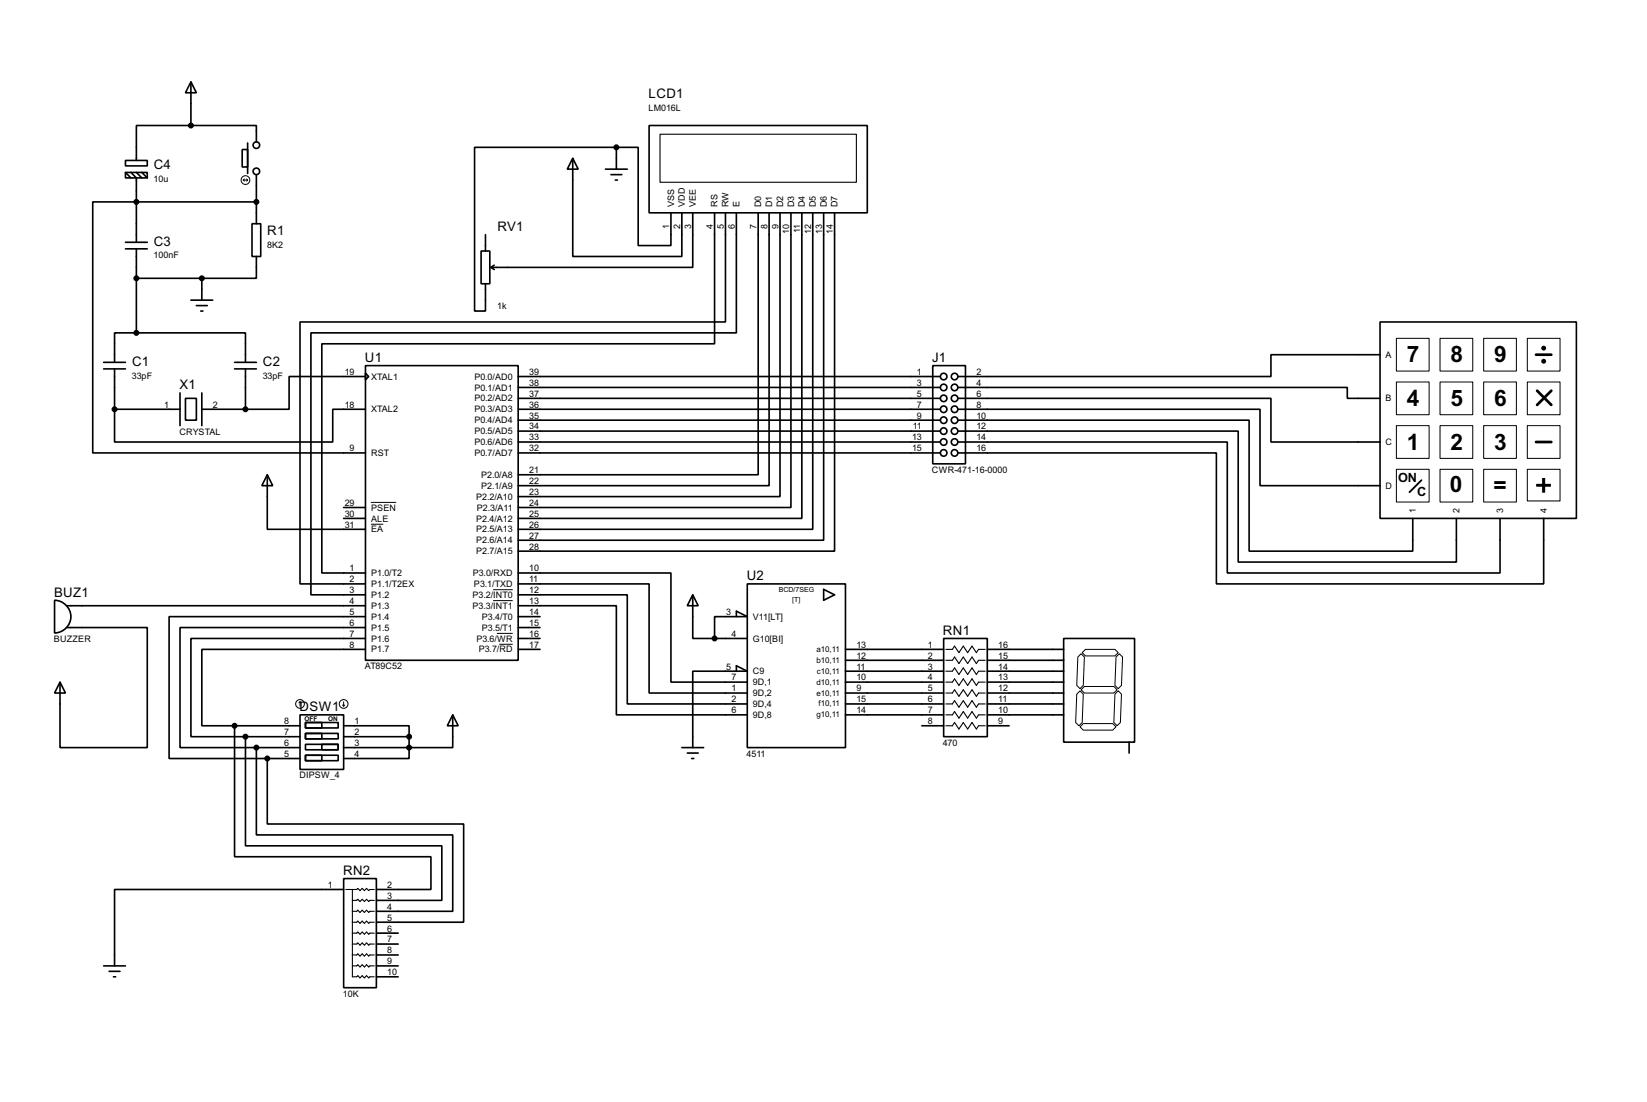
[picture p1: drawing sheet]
<svg xmlns="http://www.w3.org/2000/svg" width="383mm" height="256mm" viewBox="0 0 383 256" stroke-linecap="round" stroke-linejoin="round" font-family="sans-serif">
<g fill="none" stroke="#000" stroke-width=".38">
<path d="M44.4 19l1.3 2.6h-2.5zM44.4 19v10.2M29.2 37.3h5.1v1.3h-5.1zM44.4 29.2h-12.7v8.1M44.4 29.2h15.3v3.8M56.4 34.8h1.3v4.1h-1.3zM57.7 33.3v7.1M133.3 36.8l1.3 2.6h-2.5zM133.3 36.8v22.9h25.4v-10.2M141 39.4h5M143.5 34.3h5.1v22.8h7.6v-7.6M143.5 34.3h-33v38.1h2.5v-6.4"/>
<path d="M143.5 34.3v5.1M151.1 29.2h50.8v20.3h-50.8zM29.2 40.1h5.1v1.3h-5.1zM29.2 56.4h5.1M29.2 57.9h5.1M29.2 40.1l1.3 1.3M30.5 40.1l1.2 1.3v15M31.7 57.9v19.6M31.7 40.1l1.3 1.3M33 40.1l1.3 1.3M58.7 52.1h2v7.6h-2zM59.7 59.7v5.1h-12.7"/>
<path d="M59.7 47h-38.1v58.4h63.5M59.7 40.6v11.5M112 58.4h2v7.6h-2zM113 54.6v3.8M142.2 40.6h2.6M143.3 41.9h.5M161.3 49.5v12.7h-47M166.4 49.5v30.5h-91.5v53.3h10.2M168.9 49.5v25.4h-99.1v61h15.3M171.4 49.5v28h-99v60.9h12.7M176.5 49.5v61h-55.9M179.1 49.5v63.5h-58.5"/>
<path d="M181.6 49.5v66.1h-61M184.1 49.5v68.6h-63.5M186.7 49.5v71.1h-66.1M189.2 49.5v73.7h-68.6M191.8 49.5v76.2h-71.2M194.3 49.5v78.8h-73.7M31.7 77.5h-5v6.8M31.7 77.5h25.4v6.8M31.7 64.8h15.3M44.4 69.8h5.1M45.7 71.1h2.6M46.7 72.4h.5"/>
<path d="M47 64.8v5M114.3 62.2l.8 .5M115.1 61.7l-.8 .5M321.3 74.9h45.7v45.7h-45.7zM24.1 84.3h5.1M24.1 85.9h5.1M26.7 95.2v7.7h50.8v-7.7h7.6M26.7 95.2h15.2M26.7 85.9v9.3M41.9 91.4v7.7M43.2 92.7h2.5v5.1h-2.5zM47 95.2h10.1"/>
<path d="M47 91.4v7.7M54.6 84.3h5.1M54.6 85.9h5.1M57.1 85.9v9.3M85.1 85.1h35.5v68.6h-35.5zM85.1 86.9l.8 .7-.8 .8zM85.1 87.6h-17.8v7.6h-10.2M120.6 95.2h98.3M120.6 87.6h98.3M120.6 90.2h98.3M120.6 92.7h98.3M120.6 97.8h98.3"/>
<path d="M217.2 85.1h7.6v22.8h-7.6zM223 97.8h67.8v30.5h38.1v-7.7M223 95.2h70.4v17.8h27.9M223 92.7h72.9v10.2h25.4M223 90.2h90.7v2.5h7.6M321.3 82.5h-25.4v5.1h-72.9M62.2 110.5l1.3 2.5h-2.5zM62.2 110.5v12.7h22.9M80 118.1h5.1M120.6 100.3h98.3M120.6 102.9h98.3M120.6 105.4h98.3"/>
<path d="M223 105.4h60.2v30.5h76.2v-15.3M223 102.9h62.7v30.4h63.5v-12.7M223 100.3h65.3v30.5h50.8v-10.2M12.7 139.7a3.8 3.8 0 0 1 3.8 3.8 3.8 3.8 0 0 1-3.8 3.8zM80 120.6h5.1M120.6 138.4h25.4v25.4h28M120.6 133.3h35.6v25.4h17.8M120.6 135.9h30.5v25.4h22.9M161.3 138.4l1.3 2.6h-2.6zM161.3 138.4v10.2h5.1M174 135.9h22.8v38.1h-22.8zM191.8 137.2l2.5 1.2-2.5 1.3z"/>
<path d="M14 158.7l1.2 2.6h-2.5zM15.5 146h18.8v28h-20.3v-15.3M15.5 141h69.6M85.1 151.1h-38.1v17.8h7.6M85.1 148.6h-40.7v22.8h12.7M85.1 146h-43.2v28h17.8M85.1 143.5h-45.7v33h22.8M120.6 141h22.9v25.4h30.5M120.6 151.1h5.1M120.6 148.6h5.1M120.6 143.5h5.1M120.6 146h5.1"/>
<path d="M166.4 148.6h7.6M171.4 156.2v-1.3l2.6 1.3h-12.7v17.8M171.4 143.5v-1.3l2.6 1.3h-7.6v5.1M196.8 151.1h22.9M196.8 153.7h22.9M196.8 156.2h22.9M196.8 158.7h22.9M219.7 148.6h10.2v22.8h-10.2zM229.9 151.1h17.7M229.9 153.7h17.7M229.9 156.2h17.7M229.9 158.7h17.7"/>
<path d="M247.6 148.6h16.6v24.1h-16.6zM54.6 168.9v30.5h45.7v7.6h-12.7M54.6 168.9h15.2M57.1 171.4v25.4h45.8v12.7h-15.3M57.1 171.4h12.7M59.7 174v20.3h45.7v17.8h-17.8M59.7 174h10.1M62.2 176.5v15.3h45.7v22.8h-20.3M62.2 176.5h7.6M69.8 166.4h10.2v12.7h-10.2zM71.1 168.1h7.6v1.3h-7.6zM71.1 168.1h3.8v1.3h-3.8z"/>
<path d="M71.1 170.7h7.6v1.3h-7.6zM71.1 170.7h3.8v1.3h-3.8zM71.1 173.2h7.6v1.3h-7.6zM71.1 175.8h7.6v1.2h-7.6zM71.1 175.8h3.8v1.2h-3.8zM74.9 173.2h3.8v1.3h-3.8zM80 168.9h15.2v2.5M80 171.4h15.2M80 174h15.2M95.2 174v2.5h-15.2M95.2 171.4v2.6M105.4 166.4l1.3 2.5h-2.6z"/>
<path d="M105.4 166.4v7.6h-10.2M158.7 174h5.1M160 175.3h2.6M161 176.5h.5M196.8 161.3h22.9M196.8 163.8h22.9M196.8 166.4h22.9M214.6 168.9h5.1M229.9 161.3h17.7M229.9 163.8h17.7M229.9 166.4h17.7M229.9 168.9h5"/>
<path d="M262.9 172.7v2.6M80 204.5h7.6v25.4h-7.6zM80 207h-53.3v17.8M87.6 217.2h5.1M87.6 219.7h5.1M24.1 224.8h5.1M25.4 226.1h2.5M26.4 227.3h.5M87.6 224.8h5.1M87.6 227.3h5.1M87.6 222.2h5.1"/>
<circle cx="59.7" cy="39.9" r=".76"/>
<circle cx="59.7" cy="33.8" r=".76"/>
<circle cx="219.7" cy="90.2" r=".76"/>
<circle cx="219.7" cy="97.8" r=".76"/>
<circle cx="219.7" cy="87.6" r=".76"/>
<circle cx="219.7" cy="92.7" r=".76"/>
<circle cx="219.7" cy="95.3" r=".76"/>
<circle cx="222.2" cy="92.7" r=".76"/>
<circle cx="222.2" cy="87.6" r=".76"/>
<circle cx="222.2" cy="95.3" r=".76"/>
<circle cx="222.2" cy="97.8" r=".76"/>
<circle cx="222.2" cy="90.2" r=".76"/>
<circle cx="219.7" cy="100.3" r=".76"/>
<circle cx="219.7" cy="102.9" r=".76"/>
<circle cx="219.7" cy="105.4" r=".76"/>
<circle cx="222.2" cy="100.3" r=".76"/>
<circle cx="222.2" cy="102.9" r=".76"/>
<circle cx="222.2" cy="105.4" r=".76"/>
</g>
<g fill="none" stroke="#000" stroke-width=".23">
<path d="M56.6 41.9h1.1M56.6 41.9l.3 .3M56.9 41.7l-.3 .2M57.4 41.7l.3 .2M57.7 41.9l-.3 .3M325.1 78.7h7.6v7.7h-7.6zM335.3 78.7h7.6v7.7h-7.6zM345.4 78.7h7.7v7.7h-7.7zM355.6 78.7h7.6v7.7h-7.6zM325.1 88.9h7.6v7.6h-7.6zM325.1 99.1h7.6v7.6h-7.6zM335.3 88.9h7.6v7.6h-7.6z"/>
<path d="M335.3 99.1h7.6v7.6h-7.6zM345.4 88.9h7.7v7.6h-7.7zM345.4 99.1h7.7v7.6h-7.7zM355.6 88.9h7.6v7.6h-7.6zM355.6 99.1h7.6v7.6h-7.6zM86.4 116.9h5.8M325.1 109.2h7.6v7.6h-7.6zM335.3 109.2h7.6v7.6h-7.6zM345.4 109.2h7.7v7.6h-7.7zM355.6 109.2h7.6v7.4h-7.6zM86.4 122h2.8M114.8 137.2h4.6"/>
<path d="M114.8 139.8h4.6M115.7 147.4h3.7M116.2 149.9h3.2M251 152.9l.7-.8 .8 .8-.3 6.6-.7 .8-.8-.8zM252 151.9l.7-.8h6.9l.7 .8-.7 .8h-6.9zM259.8 152.9l.8-.8 .8 .8-.3 6.6-.8 .8-.7-.8zM69.8 163.3l-.2 .3M69.8 163.3l.3 .3M69.8 163.3v1M79.8 164.1l.2 .2M80 163.3v1M80.3 164.1l-.3 .2"/>
<path d="M250.7 161.5l.8-.7 .7 .7-.2 6.6-.8 .8-.8-.8zM251.5 169.2l.7-.8h6.9l.7 .8-.7 .7h-6.9zM251.7 160.5l.8-.7h6.8l.8 .7-.8 .8h-6.8zM259.6 161.5l.7-.7 .8 .7-.2 6.6-.8 .8-.8-.8z"/>
<circle cx="57.1" cy="41.9" r="1.02"/>
<circle cx="69.8" cy="163.8" r="1.02"/>
<circle cx="80" cy="163.8" r="1.02"/>
</g>
<g fill="none" stroke="#000" stroke-width=".25">
<path d="M153.7 31.2h45.7v11.2h-45.7zM220.2 151.1h1.5l.5-.7 1.1 1.5 1-1.5 1 1.5 1-1.5 1 1.5 .5-.8h1.6M220.2 153.7h1.5l.5-.8 1.1 1.5 1-1.5 1 1.5 1-1.5 1 1.5 .5-.7h1.6M220.2 156.2h1.5l.5-.8 1.1 1.6 1-1.6 1 1.6 1-1.6 1 1.6 .5-.8h1.6M220.2 158.7h1.5l.5-.7 1.1 1.5 1-1.5 1 1.5 1-1.5 1 1.5 .5-.8h1.6M220.2 161.3h1.5l.5-.8 1.1 1.6 1-1.6 1 1.6 1-1.6 1 1.6 .5-.8h1.6M220.2 163.8h1.5l.5-.7 1.1 1.5 1-1.5 1 1.5 1-1.5 1 1.5 .5-.8h1.6M220.2 166.4h1.5l.5-.8 1.1 1.5 1-1.5 1 1.5 1-1.5 1 1.5 .5-.7h1.6M220.2 168.9h1.5l.5-.8 1.1 1.6 1-1.6 1 1.6 1-1.6 1 1.6 .5-.8h1.6M80.5 207h2.6l.2-.2 .5 .5 .5-.5 .5 .5 .5-.5 .6 .5 .2-.3h1M82 209.5h1.1l.2-.2 .5 .5 .5-.5 .5 .5 .5-.5 .6 .5 .2-.3h1M82 212.1h1.1l.2-.3 .5 .5 .5-.5 .5 .5 .5-.5 .6 .5 .2-.2h1"/>
<path d="M82 214.6h1.1l.2-.2 .5 .5 .5-.5 .5 .5 .5-.5 .6 .5 .2-.3h1M82 217.2h1.1l.2-.3 .5 .5 .5-.5 .5 .5 .5-.5 .6 .5 .2-.2h1M82 219.7h1.1l.2-.2 .5 .5 .5-.5 .5 .5 .5-.5 .6 .5 .2-.3h1M82 207v20.3h1.1l.2-.2 .5 .5 .5-.5 .5 .5 .5-.5 .6 .5 .2-.3h1M82 222.2h1.1l.2-.2 .5 .5 .5-.5 .5 .5 .5-.5 .6 .5 .2-.3h1M82 224.8h1.1l.2-.3 .5 .5 .5-.5 .5 .5 .5-.5 .6 .5 .2-.2h1"/>
</g>
<g fill="#000" stroke="#000" stroke-width=".38">
<circle cx="44.4" cy="29.2" r=".51"/>
<circle cx="143.5" cy="34.3" r=".51"/>
<circle cx="31.7" cy="47" r=".51"/>
<circle cx="59.7" cy="47" r=".51"/>
<circle cx="31.7" cy="77.5" r=".51"/>
<circle cx="31.7" cy="64.8" r=".51"/>
<circle cx="47" cy="64.8" r=".51"/>
<circle cx="26.7" cy="95.2" r=".51"/>
<circle cx="57.1" cy="95.2" r=".51"/>
<circle cx="166.4" cy="148.6" r=".51"/>
<circle cx="54.6" cy="168.9" r=".51"/>
<circle cx="57.1" cy="171.4" r=".51"/>
<circle cx="59.7" cy="174" r=".51"/>
<circle cx="62.2" cy="176.5" r=".51"/>
<circle cx="95.2" cy="171.4" r=".51"/>
<circle cx="95.2" cy="174" r=".51"/>
</g>
<g fill="none" stroke="#000" stroke-width=".63">
<path d="M357.6 82.5h3.6M357.9 90.9l3.3 3.3M361.2 90.9l-3.3 3.3M357.6 102.9h3.6"/>
<circle cx="359.4" cy="84.1" r=".25"/>
<circle cx="359.4" cy="81" r=".25"/>
</g>
<path d="M331 111.8l-2.8 2.8" fill="none" stroke="#000" stroke-width=".42"/>
<text font-size="8" x="357.3" y="115.4">+</text>
<g font-size="5.9">
<text x="327.5" y="84.3">7</text>
<text x="337.7" y="84.3">8</text>
<text x="347.9" y="84.3">9</text>
<text x="327.5" y="94.5">4</text>
<text x="337.7" y="94.5">5</text>
<text x="347.9" y="94.5">6</text>
<text x="327.5" y="104.6">1</text>
<text x="337.7" y="104.6">2</text>
<text x="347.9" y="104.6">3</text>
<text x="337.6" y="114.5">0</text>
<text x="347.8" y="114.8">=</text>
</g>
<g font-size="3.4">
<text x="151" y="22.9">LCD1</text>
<text x="35.8" y="39.4">C4</text>
<text x="115.8" y="53.8">RV1</text>
<text x="35.8" y="57.2">C3</text>
<text x="62.2" y="54.7">R1</text>
<text x="30.7" y="85.1">C1</text>
<text x="61.2" y="85.1">C2</text>
<text x="85" y="84.3">U1</text>
<text x="217" y="84.3">J1</text>
<text x="41.8" y="90.6">X1</text>
<text x="173.9" y="135">U2</text>
<text x="12.6" y="138.9">BUZ1</text>
<text x="219.6" y="147.7">RN1</text>
<text x="69.7" y="165.5">DSW1</text>
<text x="79.9" y="203.6">RN2</text>
</g>
<g font-size="3.3">
<text x="325.5" y="112.2">ON</text>
<text x="330" y="115.5">C</text>
</g>
<g font-size="2.3">
<text x="151" y="25.9">LM016L</text>
<text x="35.8" y="42.4">10u</text>
<text x="155.8" y="53.2" transform="rotate(-90 155.8 53.2)">1</text>
<text x="156.9" y="48.2" transform="rotate(-90 156.9 48.2)">VSS</text>
<text x="158.4" y="53.2" transform="rotate(-90 158.4 53.2)">2</text>
<text x="159.5" y="48.2" transform="rotate(-90 159.5 48.2)">VDD</text>
<text x="160.9" y="53.2" transform="rotate(-90 160.9 53.2)">3</text>
<text x="162" y="48.2" transform="rotate(-90 162 48.2)">VEE</text>
<text x="166" y="53.2" transform="rotate(-90 166 53.2)">4</text>
<text x="167.1" y="48.2" transform="rotate(-90 167.1 48.2)">RS</text>
<text x="168.5" y="53.2" transform="rotate(-90 168.5 53.2)">5</text>
<text x="169.6" y="48.2" transform="rotate(-90 169.6 48.2)">RW</text>
<text x="171.1" y="53.2" transform="rotate(-90 171.1 53.2)">6</text>
<text x="172.2" y="48.2" transform="rotate(-90 172.2 48.2)">E</text>
<text x="176.1" y="53.2" transform="rotate(-90 176.1 53.2)">7</text>
<text x="177.2" y="48.2" transform="rotate(-90 177.2 48.2)">D0</text>
<text x="178.7" y="53.2" transform="rotate(-90 178.7 53.2)">8</text>
<text x="179.8" y="48.2" transform="rotate(-90 179.8 48.2)">D1</text>
<text x="181.2" y="53.2" transform="rotate(-90 181.2 53.2)">9</text>
<text x="182.3" y="48.2" transform="rotate(-90 182.3 48.2)">D2</text>
<text x="184.9" y="48.2" transform="rotate(-90 184.9 48.2)">D3</text>
<text x="187.4" y="48.2" transform="rotate(-90 187.4 48.2)">D4</text>
<text x="189.9" y="48.2" transform="rotate(-90 189.9 48.2)">D5</text>
<text x="192.5" y="48.2" transform="rotate(-90 192.5 48.2)">D6</text>
<text x="195" y="48.2" transform="rotate(-90 195 48.2)">D7</text>
<text x="62.2" y="57.6">8K2</text>
<text x="183.8" y="54.4" transform="rotate(-90 183.8 54.4)">10</text>
<text x="186.3" y="54.2" transform="rotate(-90 186.3 54.2)">11</text>
<text x="188.8" y="54.4" transform="rotate(-90 188.8 54.4)">12</text>
<text x="191.4" y="54.4" transform="rotate(-90 191.4 54.4)">13</text>
<text x="193.9" y="54.4" transform="rotate(-90 193.9 54.4)">14</text>
<text x="35.8" y="60.2">100nF</text>
<text x="115.8" y="72">1k</text>
<text x="322.6" y="83.3">A</text>
<text x="30.7" y="88.1">33pF</text>
<text x="61.2" y="88.1">33pF</text>
<text x="80.3" y="87.2">19</text>
<text x="86.4" y="88.3">XTAL1</text>
<text x="110.4" y="88.3">P0.0/AD0</text>
<text x="123.2" y="87.2">39</text>
<text x="123.2" y="89.8">38</text>
<text x="213.5" y="87.2">1</text>
<text x="213.5" y="89.8">3</text>
<text x="227.3" y="87.2">2</text>
<text x="227.3" y="89.8">4</text>
<text x="38.2" y="94.9">1</text>
<text x="49.5" y="94.9">2</text>
<text x="80.3" y="94.9">18</text>
<text x="86.4" y="96">XTAL2</text>
<text x="110.4" y="90.9">P0.1/AD1</text>
<text x="110.4" y="93.4">P0.2/AD2</text>
<text x="110.4" y="96">P0.3/AD3</text>
<text x="123.2" y="92.3">37</text>
<text x="123.2" y="94.9">36</text>
<text x="213.5" y="92.3">5</text>
<text x="213.5" y="94.9">7</text>
<text x="227.3" y="92.3">6</text>
<text x="227.3" y="94.9">8</text>
<text x="322.6" y="93.4">B</text>
<text x="41.8" y="101.2">CRYSTAL</text>
<text x="110.4" y="98.5">P0.4/AD4</text>
<text x="110.4" y="101">P0.5/AD5</text>
<text x="123.2" y="97.4">35</text>
<text x="123.2" y="99.9">34</text>
<text x="212.5" y="99.9">11</text>
<text x="213.5" y="97.4">9</text>
<text x="227.3" y="97.4">10</text>
<text x="227.3" y="99.9">12</text>
<text x="81.4" y="105">9</text>
<text x="86.4" y="106.1">RST</text>
<text x="110.4" y="103.6">P0.6/AD6</text>
<text x="110.4" y="106.1">P0.7/AD7</text>
<text x="123.2" y="102.5">33</text>
<text x="123.2" y="105">32</text>
<text x="212.3" y="102.5">13</text>
<text x="212.3" y="105">15</text>
<text x="227.3" y="102.5">14</text>
<text x="227.3" y="105">16</text>
<text x="322.6" y="103.6">C</text>
<text x="112" y="111.2">P2.0/A8</text>
<text x="112" y="113.7">P2.1/A9</text>
<text x="123.2" y="110.1">21</text>
<text x="123.2" y="112.6">22</text>
<text x="217" y="110.1">CWR-471-16-0000</text>
<text x="322.6" y="113.7">D</text>
<text x="80.3" y="117.7">29</text>
<text x="86.4" y="118.8">PSEN</text>
<text x="110.9" y="116.3">P2.2/A10</text>
<text x="111" y="118.8">P2.3/A11</text>
<text x="123.2" y="115.2">23</text>
<text x="123.2" y="117.7">24</text>
<text x="329.6" y="119.4" transform="rotate(-90 329.6 119.4)">1</text>
<text x="339.8" y="119.4" transform="rotate(-90 339.8 119.4)">2</text>
<text x="350" y="119.4" transform="rotate(-90 350 119.4)">3</text>
<text x="360.1" y="119.4" transform="rotate(-90 360.1 119.4)">4</text>
<text x="80.3" y="120.3">30</text>
<text x="80.3" y="122.8">31</text>
<text x="86.4" y="121.4">ALE</text>
<text x="86.4" y="123.9">EA</text>
<text x="110.9" y="121.4">P2.4/A12</text>
<text x="110.9" y="123.9">P2.5/A13</text>
<text x="123.2" y="120.3">25</text>
<text x="123.2" y="122.8">26</text>
<text x="123.2" y="125.3">27</text>
<text x="110.9" y="129">P2.7/A15</text>
<text x="110.9" y="126.4">P2.6/A14</text>
<text x="123.2" y="127.9">28</text>
<text x="81.4" y="133">1</text>
<text x="81.4" y="135.5">2</text>
<text x="86.4" y="134.1">P1.0/T2</text>
<text x="86.4" y="136.6">P1.1/T2EX</text>
<text x="110.1" y="134.1">P3.0/RXD</text>
<text x="110.4" y="136.6">P3.1/TXD</text>
<text x="123.2" y="133">10</text>
<text x="123.2" y="135.5">11</text>
<text x="81.4" y="138">3</text>
<text x="81.4" y="140.6">4</text>
<text x="81.4" y="143.1">5</text>
<text x="86.4" y="139.1">P1.2</text>
<text x="86.4" y="141.7">P1.3</text>
<text x="110" y="139.1">P3.2/INT0</text>
<text x="110" y="141.7">P3.3/INT1</text>
<text x="123.2" y="138">12</text>
<text x="123.2" y="140.6">13</text>
<text x="123.2" y="143.1">14</text>
<text x="169" y="143.1">3</text>
<text x="12.6" y="149.4">BUZZER</text>
<text x="81.4" y="145.7">6</text>
<text x="81.4" y="148.2">7</text>
<text x="86.4" y="144.2">P1.4</text>
<text x="86.4" y="146.8">P1.5</text>
<text x="86.4" y="149.3">P1.6</text>
<text x="110.9" y="149.3">P3.6/WR</text>
<text x="112.2" y="144.2">P3.4/T0</text>
<text x="112.2" y="146.8">P3.5/T1</text>
<text x="123.2" y="148.2">16</text>
<text x="123.2" y="145.7">15</text>
<text x="170.3" y="148.2">4</text>
<text x="175.3" y="144.2">V11[LT]</text>
<text x="175.3" y="149.3">G10[BI]</text>
<text x="81.4" y="150.7">8</text>
<text x="85" y="155.7">AT89C52</text>
<text x="86.4" y="151.8">P1.7</text>
<text x="111.5" y="151.8">P3.7/RD</text>
<text x="123.2" y="150.7">17</text>
<text x="169" y="155.8">5</text>
<text x="199.4" y="150.7">13</text>
<text x="199.4" y="153.3">12</text>
<text x="199.4" y="155.8">11</text>
<text x="216" y="150.7">1</text>
<text x="216" y="153.3">2</text>
<text x="216" y="155.8">3</text>
<text x="232.4" y="150.7">16</text>
<text x="232.4" y="153.3">15</text>
<text x="232.4" y="155.8">14</text>
<text x="170.3" y="158.4">7</text>
<text x="170.3" y="160.9">1</text>
<text x="175.3" y="159.5">9D,1</text>
<text x="175.3" y="156.9">C9</text>
<text x="199.4" y="158.4">10</text>
<text x="199.4" y="160.9">9</text>
<text x="216" y="158.4">4</text>
<text x="216" y="160.9">5</text>
<text x="232.4" y="158.4">13</text>
<text x="232.4" y="160.9">12</text>
<text x="170.3" y="163.4">2</text>
<text x="170.3" y="166">6</text>
<text x="175.3" y="162">9D,2</text>
<text x="175.3" y="164.5">9D,4</text>
<text x="175.3" y="167.1">9D,8</text>
<text x="199.4" y="163.4">15</text>
<text x="199.4" y="166">14</text>
<text x="216" y="163.4">6</text>
<text x="216" y="166">7</text>
<text x="232.4" y="163.4">11</text>
<text x="232.4" y="166">10</text>
<text x="66.2" y="168.5">8</text>
<text x="66.2" y="171.1">7</text>
<text x="66.2" y="173.6">6</text>
<text x="82.5" y="168.5">1</text>
<text x="82.5" y="171.1">2</text>
<text x="82.5" y="173.6">3</text>
<text x="216" y="168.5">8</text>
<text x="219.5" y="173.5">470</text>
<text x="232.4" y="168.5">9</text>
<text x="66.2" y="176.1">5</text>
<text x="82.5" y="176.1">4</text>
<text x="173.8" y="176.1">4511</text>
<text x="69.7" y="181.1">DIPSW_4</text>
<text x="76.3" y="206.6">1</text>
<text x="90.2" y="206.6">2</text>
<text x="90.2" y="209.2">3</text>
<text x="90.2" y="211.7">4</text>
<text x="90.2" y="214.2">5</text>
<text x="90.2" y="216.8">6</text>
<text x="90.2" y="219.3">7</text>
<text x="90.2" y="221.9">8</text>
<text x="90.2" y="224.4">9</text>
<text x="90.2" y="226.9">10</text>
<text x="79.8" y="231.9">10K</text>
</g>
<g font-size="2.1">
<text x="190.1" y="151.7">a10,11</text>
<text x="190.1" y="154.3">b10,11</text>
<text x="190.1" y="159.3">d10,11</text>
<text x="190.1" y="161.9">e10,11</text>
<text x="190.2" y="156.8">c10,11</text>
<text x="190.1" y="167">g10,11</text>
<text x="190.6" y="164.4">f10,11</text>
</g>
<g font-size="1.8">
<text x="181.3" y="137.7">BCD/7SEG</text>
<text x="184.4" y="140.2">[T]</text>
</g>
<g font-size="1.7">
<text x="70.9" y="167.7">OFF</text>
<text x="76.4" y="167.7">ON</text>
</g>
</svg>
